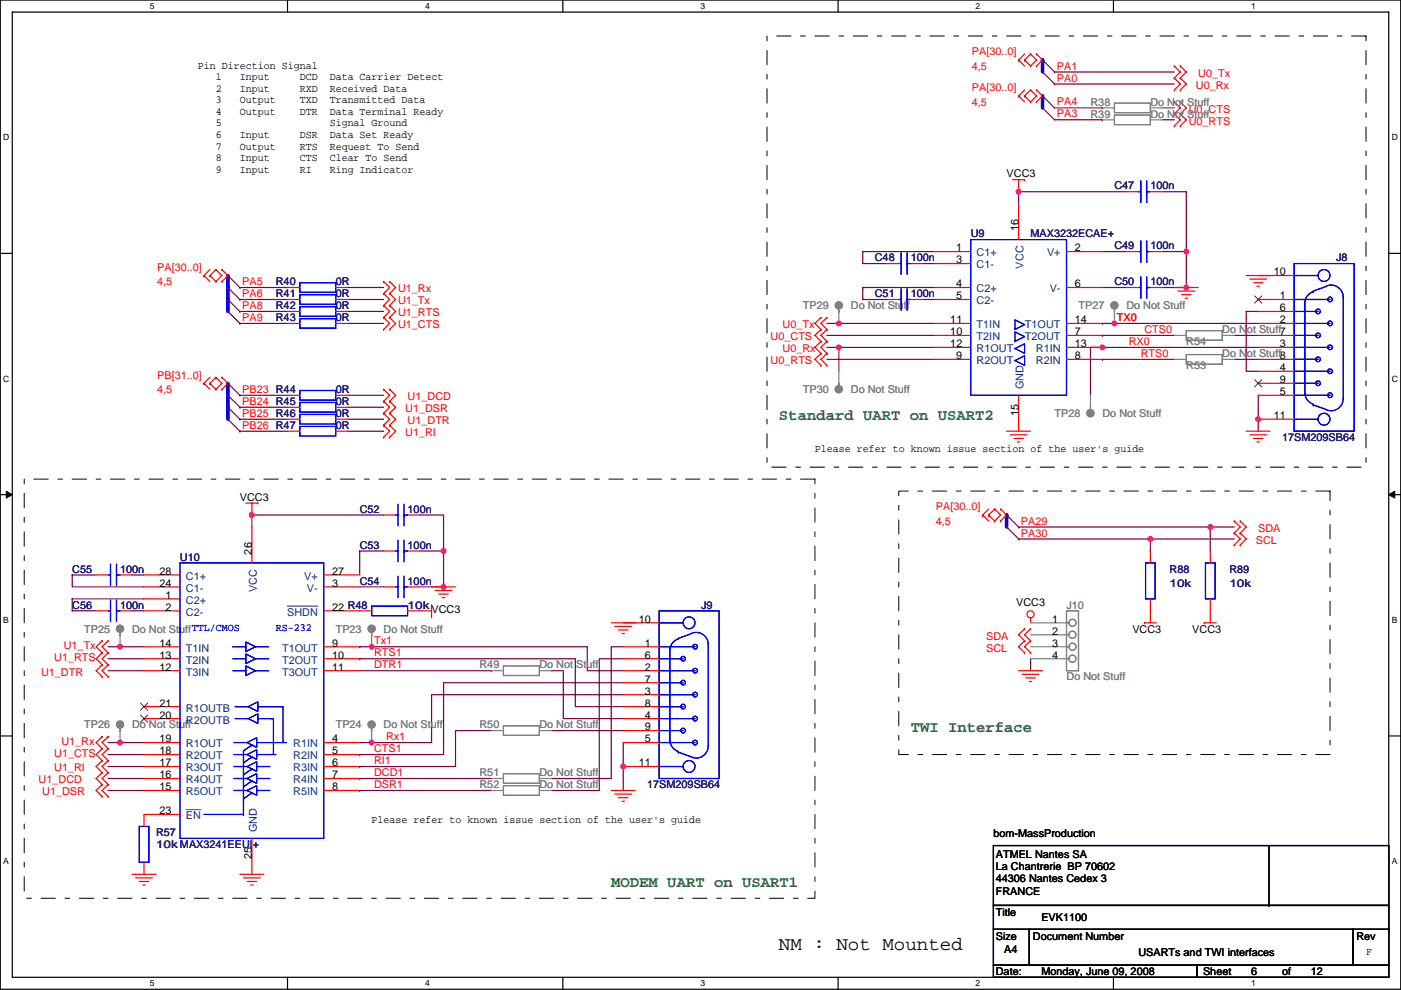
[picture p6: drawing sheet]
<svg xmlns="http://www.w3.org/2000/svg" width="297mm" height="210mm" viewBox="0 0 297 210" stroke-linecap="round" stroke-linejoin="round" font-family="sans-serif">
<path d="M.1 0h296.9v209.8h-296.9zM2.6 2.6h291.8v204.7h-291.8z" fill="none" stroke="#000" stroke-width=".25"/>
<g fill="#fff">
<path d="M31.8 .3h1v2h-1z"/>
<path d="M31.8 207.5h1v2.1h-1z"/>
</g>
<path d="M61 0v2.6M61 207.3v2.5" fill="none" stroke="#000" stroke-width=".25"/>
<g fill="#fff">
<path d="M90.1 .3h1v2h-1z"/>
<path d="M90.1 207.5h1v2.1h-1z"/>
</g>
<path d="M119.3 0v2.6M119.3 207.3v2.5" fill="none" stroke="#000" stroke-width=".25"/>
<g fill="#fff">
<path d="M148.5 .3h1v2h-1z"/>
<path d="M148.5 207.5h1v2.1h-1z"/>
</g>
<path d="M177.7 0v2.6M177.7 207.3v2.5" fill="none" stroke="#000" stroke-width=".25"/>
<g fill="#fff">
<path d="M206.9 .3h1v2h-1z"/>
<path d="M206.9 207.5h1v2.1h-1z"/>
</g>
<path d="M236.1 0v2.6M236.1 207.3v2.5" fill="none" stroke="#000" stroke-width=".25"/>
<g fill="#fff">
<path d="M265.2 .3h1v2h-1z"/>
<path d="M265.2 207.5h1v2.1h-1z"/>
<path d="M.7 28.2h1.3v2h-1.3z"/>
<path d="M295.1 28.2h1.3v2h-1.3z"/>
<path d="M.7 79.3h1.3v2.1h-1.3z"/>
<path d="M295.1 79.3h1.3v2.1h-1.3z"/>
</g>
<path d="M.1 53.7h2.5M294.4 53.7h2.6" fill="none" stroke="#000" stroke-width=".25"/>
<g fill="#fff">
<path d="M.7 130.5h1.2v2h-1.2z"/>
<path d="M295.1 130.5h1.2v2h-1.2z"/>
</g>
<path d="M.1 104.9h2.5M294.4 104.9h2.6" fill="none" stroke="#000" stroke-width=".25"/>
<path d="M1.3 104.2l1.3 .7-1.3 .7zM294.4 104.9l1.3-.7v1.4z" fill="#000" stroke="#000" stroke-width=".21"/>
<g fill="#fff">
<path d="M.7 181.7h1.2v2h-1.2z"/>
<path d="M295.1 181.7h1.2v2h-1.2z"/>
</g>
<path d="M.1 156.1h2.5M294.4 156.1h2.6M210.6 179.3h83.8v12.7h-83.8zM269 179.3v12.7M210.6 192h83.8v5.1h-83.8zM210.6 197.1h7.6v7.6h-7.6zM218.2 197.1h68.6v7.6h-68.6zM269 192h.1M286.8 197.1h7.6v7.6h-7.6zM210.6 204.7h43.2v2.6h-43.2zM253.8 204.7h40.6v2.6h-40.6z" fill="none" stroke="#000" stroke-width=".25"/>
<g fill="none" stroke="#800040" stroke-width=".25">
<path d="M221 12.7h.1M221 15.3h.1M221 12.7l2.6 2.6M221 15.3l2.6 2.5M223.6 15.3h.1M223.6 17.8h.1M223.6 15.3h25.4M223.6 17.8h25.4M221 20.3h.1M221 22.9h.1M221 20.3l2.6 2.6h10.1M221 22.9l2.6 2.5h10.1"/>
<path d="M233.7 22.9h.1M233.7 25.4h.1M246.4 22.9h2.6M246.4 25.4h2.6M48.3 58.4h.1M48.3 58.4l2.6 2.6M195.6 55.9h2.6M198.2 53.4h-15.3v2.5h5.1M216 40.7h.1M216 40.7v2.5M216 40.7h22.8M233.7 53.4h5.1"/>
<path d="M246.4 40.7h5.1v12.7M246.4 53.4h5.1M251.5 53.4v7.6h-5.1M251.5 53.4h.1M48.3 61h.1M48.3 63.5h.1M48.3 66.1h.1M48.3 61l2.6 2.5M48.3 63.5l2.6 2.6M48.3 66.1l2.6 2.5M50.9 61h.1M50.9 63.5h.1"/>
<path d="M50.9 66.1h.1M50.9 68.6h.1M50.9 68.6h10.1M50.9 61h10.1M50.9 63.5h10.1M50.9 66.1h10.1M73.7 61h7.6M73.7 63.5h7.6M73.7 66.1h7.6M73.7 68.6h7.6M175.3 71.1h22.9M175.3 76.2h22.9"/>
<path d="M175.3 68.6h2.6M175.3 73.7h2.6v5.1M177.9 68.6h.1M177.9 73.7h.1M177.9 68.6h20.3M177.9 73.7h20.3M195.6 63.5h2.6M198.2 61h-15.3v2.5h5.1M231.2 73.7v10.1M231.2 73.7h.1M231.2 73.7h35.6M233.7 61h5.1"/>
<path d="M233.7 71.1h.1M233.7 73.7h.1M233.7 68.6h.1M233.7 76.2h.1M233.7 71.1h15.3M233.7 68.6h33.1M233.7 76.2h15.3M236.3 68.6h.1M261.7 71.1h5.1M261.7 76.2h5.1M266.8 66.1h-2.6v12.7h2.6M48.3 81.3h.1"/>
<path d="M48.3 83.8h.1M48.3 86.4h.1M48.3 88.9h.1M48.3 81.3l2.6 2.5M48.3 83.8l2.6 2.6M48.3 86.4l2.6 2.5M48.3 88.9l2.6 2.6M50.9 83.8h.1M50.9 86.4h.1M50.9 88.9h.1M50.9 91.5h.1M50.9 83.8h10.1"/>
<path d="M50.9 86.4h10.1M50.9 88.9h10.1M50.9 91.5h10.1M73.7 83.8h7.6M73.7 86.4h7.6M73.7 88.9h7.6M73.7 91.5h7.6M266.8 88.9h.1M266.8 83.8v5.1M266.8 88.9v2.6M53.4 109.2h.1M53.4 109.2v2.6"/>
<path d="M53.4 109.2h27.9M76.3 116.9h5M76.3 116.9h.1M76.3 116.9v5M89 109.2h5v7.7M89 116.9h5M94 116.9v7.6h-5M94 116.9h.1M213.4 109.2h.1M213.4 111.8h.1M213.4 109.2l2.6 2.6M213.4 111.8l2.6 2.5"/>
<path d="M216 111.8h.1M216 114.3h.1M216 111.8h45.7M216 114.3h27.9M243.9 116.9h.1M256.6 111.8h.1M256.6 111.8v5.1M261.7 114.3h-17.8v2.6M20.4 121.9h-5.1v2.6h15.2M22.9 139.7h7.6M22.9 137.2h2.6M25.5 137.2h.1"/>
<path d="M25.5 137.2h5M28 129.6h2.5M28 121.9h2.5M30.5 127h-15.2v2.6h5.1M76.3 124.5h5M76.3 139.7h.1M76.3 137.2h48.2v5.1h7.6M76.3 139.7h45.7v10.2h10.1M76.3 137.2h.1M78.8 137.2h.1M132.1 139.7h-5v28h-10.2M132.1 137.2h-2.5v27.9h-12.7"/>
<path d="M218.5 139.7v2.6M22.9 142.3h7.6M22.9 157.5h2.6M25.5 157.5h.1M25.5 157.5h5M76.3 157.5h2.5M76.3 142.3h27.9M78.8 157.5h.1M104.2 142.3h.1M104.2 155h-7.6v7.6h-20.3M116.9 155h15.2M116.9 142.3h2.5v10.1h12.7"/>
<path d="M132.1 157.5v5.1M132.1 147.3h-40.6v10.2h-12.7M132.1 144.8h-38.1v15.2h-17.7M22.9 162.6h7.6M22.9 165.1h7.6M22.9 167.7h7.6M22.9 160h7.6M76.3 160h.1M76.3 162.6h.1M76.3 165.1h.1M76.3 167.7h.1M76.3 165.1h27.9"/>
<path d="M76.3 167.7h27.9M132.1 162.6h.1M132.1 162.6v5.1"/>
</g>
<g fill="#f0f" stroke="#f0f" stroke-width=".25">
<circle cx="215.9" cy="40.6" r=".5"/>
<circle cx="236.3" cy="68.6" r=".5"/>
<circle cx="233.7" cy="73.7" r=".5"/>
<circle cx="251.5" cy="61" r=".5"/>
<circle cx="251.5" cy="53.3" r=".5"/>
<circle cx="266.7" cy="88.9" r=".5"/>
<circle cx="177.8" cy="68.6" r=".5"/>
<circle cx="177.8" cy="73.7" r=".5"/>
<circle cx="53.4" cy="109.2" r=".5"/>
<circle cx="94" cy="124.5" r=".5"/>
<circle cx="94" cy="116.8" r=".5"/>
<circle cx="25.4" cy="137.2" r=".5"/>
<circle cx="132.1" cy="162.6" r=".5"/>
<circle cx="78.8" cy="137.2" r=".5"/>
<circle cx="25.4" cy="157.5" r=".5"/>
<circle cx="78.8" cy="157.5" r=".5"/>
<circle cx="256.6" cy="111.8" r=".5"/>
<circle cx="243.9" cy="114.3" r=".5"/>
</g>
<path d="M221 12.7h.1M221 12.7v2.6M221 20.3v2.6M48.3 58.4v5.1M48.3 63.5h.1M48.3 63.5v2.6M48.3 86.4h.1M48.3 81.3v5.1M48.3 86.4v2.5M213.4 109.2h.1M213.4 109.2v2.6" fill="none" stroke="#00f" stroke-width=".76"/>
<g fill="none" stroke="#f00" stroke-width=".25">
<path d="M216 12.7h.1M216 12.7l1.2 1.3M217.2 12.7h.1M217.2 11.5l-1.2 1.2M217.2 12.7l1.3 1.3M217.2 19.1l-1.2 1.2M218.5 11.5h.1M218.5 14h.1M218.5 19.1h.1M218.5 11.5l1.3 1.2-1.3 1.3M218.5 11.5l-1.3 1.2M218.5 19.1l1.3 1.2-1.3 1.3"/>
<path d="M218.5 19.1l-1.3 1.2M219.8 14h.1M219.8 11.5h.1M219.8 19.1h.1M219.8 11.5l1.2 1.2-1.2 1.3M219.8 19.1l1.2 1.2-1.2 1.3M249 14h.1M249 16.5h.1M249 19.1h.1M249 14l1.2 1.3-1.2 1.2M249 16.5l1.2 1.3-1.2 1.3M250.2 14h.1"/>
<path d="M250.2 16.5h.1M250.2 19.1h.1M250.2 14l1.3 1.3-1.3 1.2M250.2 16.5l1.3 1.3-1.3 1.3M214.7 38.1h2.5M216 38.1v2.6M216 20.3h.1M216 20.3l1.2 1.3M217.2 38.1h.1M217.2 20.3h.1M217.2 20.3l1.3 1.3M218.5 21.6h.1"/>
<path d="M219.8 21.6h.1M249 21.6h.1M249 24.2h.1M249 26.7h.1M249 21.6l1.2 1.3-1.2 1.3M249 24.2l1.2 1.2-1.2 1.3M250.2 21.6h.1M250.2 24.2h.1M250.2 26.7h.1M250.2 21.6l1.3 1.3-1.3 1.3M250.2 24.2l1.3 1.2-1.3 1.3M43.2 58.4h.1"/>
<path d="M43.2 58.4l1.3 1.3M44.5 58.4h.1M44.5 57.2l-1.3 1.2M44.5 58.4l1.3 1.3M45.8 57.2h.1M45.8 59.7h.1M45.8 57.2l1.3 1.2-1.3 1.3M45.8 57.2l-1.3 1.2M47.1 59.7h.1M47.1 57.2h.1M47.1 57.2l1.2 1.2-1.2 1.3M81.3 59.7h.1"/>
<path d="M81.3 59.7l1.3 1.3-1.3 1.3M82.6 59.7h.1M82.6 59.7l1.3 1.3-1.3 1.3M188 55.9h2.6M193.1 55.9h2.5M198.2 53.4h7.6M198.2 55.9h7.6M216 43.2v7.6M226.1 53.4h7.6M238.8 40.7h2.6M238.8 53.4h2.6M243.9 40.7h2.5"/>
<path d="M243.9 53.4h2.5M264.2 58.4h5.1M265 59.2h3.5M265.7 60h2.1M266.8 58.4h7.6M61 63.5h2.6M61 68.6h2.6M61 66.1h2.6M61 61h2.6M71.2 63.5h2.5M71.2 68.6h2.5M71.2 66.1h2.5"/>
<path d="M71.2 61h2.5M81.3 62.3h.1M81.3 64.8h.1M81.3 67.3h.1M81.3 69.9h.1M81.3 62.3l1.3 1.2-1.3 1.3M81.3 64.8l1.3 1.3-1.3 1.2M81.3 67.3l1.3 1.3-1.3 1.3M82.6 62.3h.1M82.6 64.8h.1M82.6 67.3h.1M82.6 69.9h.1"/>
<path d="M82.6 62.3l1.3 1.2-1.3 1.3M82.6 64.8l1.3 1.3-1.3 1.2M82.6 67.3l1.3 1.3-1.3 1.3M174 67.3h.1M174 69.9h.1M174 72.4h.1M174 75h.1M174 77.5h.1M174 67.3l-1.2 1.3 1.2 1.3M174 69.9l-1.2 1.2 1.2 1.3M174 72.4l-1.2 1.3 1.2 1.3M174 75l-1.2 1.2 1.2 1.3"/>
<path d="M175.3 67.3h.1M175.3 69.9h.1M175.3 72.4h.1M175.3 75h.1M175.3 77.5h.1M175.3 67.3l-1.3 1.3 1.3 1.3M175.3 69.9l-1.3 1.2 1.3 1.3M175.3 72.4l-1.3 1.3 1.3 1.3M175.3 75l-1.3 1.2 1.3 1.3M188 63.5h2.6M193.1 63.5h2.5M198.2 63.5h7.6"/>
<path d="M198.2 68.6h7.6M198.2 73.7h7.6M198.2 71.1h7.6M198.2 76.2h7.6M198.2 61h7.6M226.1 68.6h7.6M226.1 73.7h7.6M226.1 71.1h7.6M226.1 76.2h7.6M226.1 61h7.6M238.8 61h2.6M243.9 61h2.5"/>
<path d="M249 61h5.1M249.7 61.7h3.6M250.5 62.5h2M251.3 63.3h.5M266.5 60.7h.5M266.8 63.5h7.6M266.8 68.6h7.6M266.8 73.7h7.6M266.8 78.8h7.6M266.8 66.1h7.6M266.8 71.1h7.6M266.8 76.2h7.6"/>
<path d="M43.2 81.3h.1M43.2 81.3l1.3 1.3M44.5 81.3h.1M44.5 80l-1.3 1.3M44.5 81.3l1.3 1.3M45.8 80h.1M45.8 82.6h.1M45.8 80l1.3 1.3-1.3 1.3M45.8 80l-1.3 1.3M47.1 82.6h.1M47.1 80h.1M47.1 80l1.2 1.3-1.2 1.3"/>
<path d="M61 83.8h2.6M61 88.9h2.6M61 91.5h2.6M61 86.4h2.6M71.2 83.8h2.5M71.2 88.9h2.5M71.2 91.5h2.5M71.2 86.4h2.5M81.3 82.6h.1M81.3 85.1h.1M81.3 87.7h.1M81.3 90.2h.1"/>
<path d="M81.3 92.7h.1M81.3 82.6l1.3 1.2-1.3 1.3M81.3 85.1l1.3 1.3-1.3 1.3M81.3 87.7l1.3 1.2-1.3 1.3M81.3 90.2l1.3 1.3-1.3 1.2M82.6 82.6h.1M82.6 85.1h.1M82.6 87.7h.1M82.6 90.2h.1M82.6 92.7h.1M82.6 82.6l1.3 1.2-1.3 1.3M82.6 85.1l1.3 1.3-1.3 1.3"/>
<path d="M82.6 87.7l1.3 1.2-1.3 1.3M82.6 90.2l1.3 1.3-1.3 1.2M213.4 91.5h5.1M214.2 92.2h3.5M214.9 93h2.1M215.7 93.7h.5M216 83.8v7.7M264.2 91.5h5.1M265 92.2h3.5M265.7 93h2.1M266.5 93.7h.5M266.8 83.8h7.6"/>
<path d="M266.8 81.3h7.6M266.8 88.9h7.6M52.1 106.7h2.6M53.4 106.7v2.5M53.4 111.8v7.6M54.7 106.7h.1M81.3 116.9h2.6M81.3 109.2h2.6M86.4 116.9h2.6M86.4 109.2h2.6M208.3 109.2h.1M208.3 109.2l1.3 1.3"/>
<path d="M209.6 109.2h.1M209.6 108l-1.3 1.2M209.6 109.2l1.3 1.3M210.9 108h.1M210.9 110.5h.1M210.9 108l1.2 1.2-1.2 1.3M210.9 108l-1.3 1.2M212.1 110.5h.1M212.1 108h.1M212.1 108l1.3 1.2-1.3 1.3M243.9 116.9v2.5M256.6 116.9v2.5"/>
<path d="M261.7 110.5h.1M261.7 113.1h.1M261.7 115.6h.1M261.7 110.5l1.2 1.3-1.2 1.3M261.7 113.1l1.2 1.2-1.2 1.3M262.9 110.5h.1M262.9 113.1h.1M262.9 115.6h.1M262.9 110.5l1.3 1.3-1.3 1.3M262.9 113.1l1.3 1.2-1.3 1.3M20.4 121.9h2.5M20.4 129.6h2.5"/>
<path d="M21.7 138.5h.1M21.7 135.9h.1M21.7 135.9l-1.3 1.3 1.3 1.3M21.7 138.5l-1.3 1.2 1.3 1.3M22.9 138.5h.1M22.9 135.9h.1M22.9 135.9l-1.2 1.3 1.2 1.3M22.9 138.5l-1.2 1.2 1.2 1.3M25.5 121.9h2.5M25.5 129.6h2.5M30.5 137.2h7.7M30.5 139.7h7.7"/>
<path d="M30.5 121.9h7.7M30.5 124.5h7.7M30.5 127h7.7M30.5 129.6h7.7M68.6 137.2h7.7M68.6 139.7h7.7M68.6 121.9h7.7M68.6 124.5h7.7M68.6 129.6h10.2M81.3 124.5h2.6M86.4 129.6h5.1M86.4 124.5h2.6"/>
<path d="M91.5 124.5h5.1M91.5 130.8h.1M91.5 128.3v2.5M92.3 125.2h3.5M93 126h2.1M93.8 126.8h.5M129.6 132.1h5.1M130.4 132.9h3.5M131.1 133.6h2.1M131.9 134.4h.5M132.1 132.1h7.7M132.1 137.2h7.7"/>
<path d="M132.1 139.7h7.7M217.2 133.4h.1M217.2 135.9h.1M217.2 138.5h.1M217.2 133.4l-1.2 1.2 1.2 1.3M217.2 135.9l-1.2 1.3 1.2 1.3M218.5 131.1v1M218.5 133.4h.1M218.5 135.9h.1M218.5 138.5h.1M218.5 133.4l-1.3 1.2 1.3 1.3M218.5 135.9l-1.3 1.3 1.3 1.3"/>
<path d="M242.6 132.1h.1M242.6 132.1h2.6M243.9 127v5.1M255.3 132.1h.1M255.3 132.1h2.6M256.6 127v5.1M21.7 141h.1M21.7 143.5h.1M21.7 158.8h.1M21.7 156.2h.1M21.7 141l-1.3 1.3 1.3 1.2M21.7 156.2l-1.3 1.3 1.3 1.3"/>
<path d="M21.7 158.8l-1.3 1.2 1.3 1.3M22.9 141h.1M22.9 143.5h.1M22.9 158.8h.1M22.9 156.2h.1M22.9 141l-1.2 1.3 1.2 1.2M22.9 156.2l-1.2 1.3 1.2 1.3M22.9 158.8l-1.2 1.2 1.2 1.3M30.5 142.3h7.7M30.5 152.4h7.7M30.5 157.5h7.7M30.5 149.9h7.7"/>
<path d="M68.6 142.3h7.7M68.6 157.5h7.7M132.1 142.3h7.7M132.1 147.3h7.7M132.1 152.4h7.7M132.1 157.5h7.7M132.1 144.8h7.7M132.1 149.9h7.7M132.1 155h7.7M216 142.3h5M216.7 143h3.6M217.5 143.8h2"/>
<path d="M218.2 144.5h.6M21.7 163.9h.1M21.7 166.4h.1M21.7 168.9h.1M21.7 161.3h.1M21.7 163.9l-1.3 1.2 1.3 1.3M21.7 166.4l-1.3 1.3 1.3 1.2M21.7 161.3l-1.3 1.3 1.3 1.3M22.9 163.9h.1M22.9 166.4h.1M22.9 168.9h.1M22.9 161.3h.1"/>
<path d="M22.9 163.9l-1.2 1.2 1.2 1.3M22.9 166.4l-1.2 1.3 1.2 1.2M22.9 161.3l-1.2 1.3 1.2 1.3M30.5 162.6h7.7M30.5 160h7.7M30.5 165.1h7.7M30.5 167.7h7.7M38.2 172.7h-7.7v2.6M53.4 177.8v7.6M68.6 162.6h7.7M68.6 160h7.7M68.6 165.1h7.7"/>
<path d="M68.6 167.7h7.7M129.6 167.7h5.1M130.4 168.4h3.5M131.1 169.2h2.1M131.9 169.9h.5M132.1 162.6h7.7M28 185.4h5.1M28.8 186.2h3.5M29.5 187h2.1M30.3 187.7h.5M30.5 182.9v2.5M50.9 185.4h5"/>
<path d="M51.6 186.2h3.6M52.4 187h2M53.1 187.7h.6"/>
<circle cx="218.5" cy="130.3" r=".76"/>
</g>
<path d="M162.6 7.6h127v91.5h-127zM5.1 101.6h167.7v88.9h-167.7zM190.6 104.2h91.4v55.8h-91.4z" fill="none" stroke="#000" stroke-width=".21" stroke-dasharray="3 2 1 2"/>
<g fill="none" stroke="#00f" stroke-width=".25">
<path d="M241.9 38.4v4.5M243.1 38.4v4.5M63.6 60h7.6v2h-7.6zM190.6 55.9h.5M191.1 53.6v4.6M192.3 53.6v4.6M192.3 55.9h.1M192.3 55.9h.8M205.8 50.8h20.3v33h-20.3zM241.4 40.7h.5M241.4 53.4h.5M241.9 51.1v4.5"/>
<path d="M241.9 58.7v4.6M243.1 40.7h.1M243.1 51.1v4.5M243.1 53.4h.1M243.1 58.7v4.6M243.1 40.7h.8M243.1 53.4h.8M274.4 55.9h12.7v35.6h-12.7zM274.4 58.4h5.1M63.6 65h7.6v2.1h-7.6zM63.6 62.5h7.6v2h-7.6zM63.6 67.6h7.6v2h-7.6z"/>
<path d="M190.6 63.5h.5M191.1 61.2v4.6M192.3 61.2v4.6M192.3 63.5h.1M192.3 63.5h.8M215.2 67.8l2 1.1-2 1zM215.2 70.4l2 1-2 1zM215.2 73.9l2-1v2.1zM215.2 76.5l2-1v2zM241.4 61h.5M243.1 61h.1M243.1 61h.8"/>
<path d="M274.4 63.5h7.6M274.4 66.1h5.1M274.4 68.6h7.6M274.4 71.1h5.1M274.4 73.7h7.6M274.4 76.2h5.1M274.4 78.8h7.6M278.4 61.9a2.55 2.55 0 0 0-1.7 2.1v19.6a2.53 2.53 0 0 0 1.7 2.1M278.4 61.7h.1M281.2 60.7l-2.8 1M281.3 60.6a2.55 2.55 0 0 1 3.5 2.4M284.8 63v21.6a2.55 2.55 0 0 1-3.5 2.3"/>
<path d="M63.6 82.8h7.6v2.1h-7.6zM63.6 90.4h7.6v2.1h-7.6zM63.6 85.4h7.6v2h-7.6zM63.6 87.9h7.6v2h-7.6zM274.4 81.3h5.1M274.4 83.8h7.6M274.4 88.9h5.1M278.4 85.9h.1M278.4 85.9l2.8 1M279.5 88.9h.1M23.4 119.7v4.5M24.7 119.7v4.5"/>
<path d="M38.2 119.4h30.4v58.4h-30.4zM83.9 116.9h.5M83.9 109.2h.5M84.4 114.6v4.5M84.4 107v4.5M85.7 114.6v4.5M85.7 116.9h.1M85.7 107v4.5M85.7 109.2h.1M85.7 116.9h.7M85.7 109.2h.7M242.9 119.4h2v7.6h-2z"/>
<path d="M255.6 119.4h2v7.6h-2zM22.9 129.6h.5M22.9 121.9h.5M23.4 127.3v4.5M24.7 127.3v4.5M24.7 129.6h.1M24.7 121.9h.1M24.7 129.6h.8M24.7 121.9h.8M49.3 137.2h2.8M49.3 139.7h2.8M52.1 136.2l2.1 1-2.1 1z"/>
<path d="M52.1 138.7l2.1 1-2.1 1zM54.2 137.2h2.8M54.2 139.7h2.8M78.8 128.5h7.6v2.1h-7.6zM83.9 124.5h.5M84.4 122.2v4.6M85.7 122.2v4.6M85.7 124.5h.1M85.7 124.5h.7M139.8 129.6h12.7v35.5h-12.7zM139.8 137.2h7.6M139.8 139.7h5"/>
<path d="M139.8 132.1h5M142 137.7v19.5M143.8 135.5a2.54 2.54 0 0 0-1.8 2.2M143.8 135.4h.1M146.6 134.4l-2.8 1M146.7 134.3a2.55 2.55 0 0 1 3.5 2.4M150.2 136.7v21.6M49.3 142.3h2.8M49.6 157.5h2.8M49.8 149.9h2.8M49.8 152.4h2.8M52.1 141.2l2.1 1.1-2.1 1z"/>
<path d="M52.4 157.5l2-1v2zM52.6 149.9l2.1-1v2zM52.6 152.4l2.1-1v2zM53.4 158l-1.8 1.3v13.4M53.4 158h.1M54.2 142.3h2.8M54.7 149.9h5.3v7.6h-5.6M54.7 152.4h3.3v7.6M60 157.5h.8M139.8 142.3h7.6M139.8 144.8h5M139.8 147.3h7.6"/>
<path d="M139.8 149.9h5M139.8 152.4h7.6M139.8 155h5M139.8 157.5h7.6M142 157.2a2.52 2.52 0 0 0 1.8 2.2M143.8 159.5h.1M143.8 159.5l2.8 1M150.2 158.2a2.53 2.53 0 0 1-3.5 2.4M29.5 175.3h2.1v7.6h-2.1zM43.2 172.7h8.4M49.6 162.6h2.8M49.6 167.7h2.8"/>
<path d="M49.6 165.1h2.8M49.6 160h2.8M51.6 172.7h.1M52.4 162.6l2-1v2zM52.4 167.7l2-1.1v2.1zM52.4 165.1l2-1v2zM52.4 160l2-1v2.1zM53.4 160.5h.1M53.4 163.1h.1M53.4 165.6h.1M53.4 168.2h.1M53.4 160.5l-1.8 1.3"/>
<path d="M53.4 163.1l-1.8 1.3M53.4 165.6l-1.8 1.3M53.4 168.2l-1.8 1.2M54.4 162.6h2.8M54.4 167.7h.1M54.4 165.1h2.8M54.4 160h4.1M54.4 167.7h2.8M139.8 162.6h5M144.8 162.6h.1"/>
<circle cx="280.7" cy="58.4" r="1.26"/>
<circle cx="279.4" cy="76.2" r=".5"/>
<circle cx="279.4" cy="71.1" r=".5"/>
<circle cx="279.4" cy="66" r=".5"/>
<circle cx="282" cy="73.7" r=".5"/>
<circle cx="282" cy="63.5" r=".5"/>
<circle cx="282" cy="68.6" r=".5"/>
<circle cx="282" cy="78.7" r=".5"/>
<circle cx="279.4" cy="81.3" r=".5"/>
<circle cx="280.7" cy="88.9" r="1.26"/>
<circle cx="282" cy="83.8" r=".5"/>
<circle cx="144.8" cy="139.7" r=".5"/>
<circle cx="146.1" cy="132.1" r="1.26"/>
<circle cx="147.4" cy="137.2" r=".5"/>
<circle cx="144.8" cy="144.8" r=".5"/>
<circle cx="144.8" cy="154.9" r=".5"/>
<circle cx="144.8" cy="149.9" r=".5"/>
<circle cx="147.4" cy="142.2" r=".5"/>
<circle cx="147.4" cy="157.5" r=".5"/>
<circle cx="147.4" cy="147.3" r=".5"/>
<circle cx="147.4" cy="152.4" r=".5"/>
<circle cx="146.1" cy="162.6" r="1.26"/>
</g>
<path d="M266 62.8l1.5 1.5M267.5 62.8l-1.5 1.5M266 80.5l1.5 1.6M267.5 80.5l-1.5 1.6M29.8 151.7l1.5 1.5M29.8 149.1l1.5 1.6M31.3 151.7l-1.5 1.5M31.3 149.1l-1.5 1.6" fill="none" stroke="#804000" stroke-width=".21"/>
<g fill="none" stroke="#808080" stroke-width=".25">
<path d="M233.7 22.9h2.6M233.7 25.4h2.6M236.3 21.9h7.6v2h-7.6zM236.3 24.4h7.6v2h-7.6zM243.9 22.9h2.5M243.9 25.4h2.5M177.9 66.1h.1M177.9 65.6v3M177.9 78.8v3M236.3 66.1h.1M236.3 65.6v3M249 76.2h2.5"/>
<path d="M249 71.1h2.5M251.5 75.2h7.6v2h-7.6zM251.5 70.1h7.6v2.1h-7.6zM259.1 76.2h2.6M259.1 71.1h2.6M177.9 81.3h.1M231.2 86.4h.1M231.2 83.8v3.1M25.5 134.6h.1M25.5 134.1v3.1M78.8 134.6h.1M78.8 134.1v3.1"/>
<path d="M218.5 134.6h8.1M218.5 137.2h8.1M218.5 132.1h8.1M218.5 139.7h8.1M226.1 129.6h2.6v12.7h-2.6zM25.5 155h.1M25.5 154.5v3M78.8 155h.1M78.8 154.5v3M104.2 155h2.5M104.2 142.3h2.5M106.7 153.9h7.7v2.1h-7.7z"/>
<path d="M106.7 141.2h7.7v2.1h-7.7zM114.4 155h2.5M114.4 142.3h2.5M104.2 165.1h2.5M104.2 167.7h2.5M106.7 164.1h7.7v2h-7.7zM106.7 166.6h7.7v2.1h-7.7zM114.4 165.1h2.5M114.4 167.7h2.5"/>
<circle cx="227.4" cy="139.7" r=".76"/>
<circle cx="227.4" cy="132.1" r=".76"/>
<circle cx="227.4" cy="134.6" r=".76"/>
<circle cx="227.4" cy="137.2" r=".76"/>
</g>
<g fill="#808080" stroke="#808080" stroke-width=".25">
<circle cx="25.4" cy="133.4" r=".76"/>
<circle cx="177.8" cy="64.8" r=".76"/>
<circle cx="78.8" cy="153.7" r=".76"/>
<circle cx="78.8" cy="133.4" r=".76"/>
<circle cx="25.4" cy="153.7" r=".76"/>
<circle cx="236.3" cy="64.8" r=".76"/>
<circle cx="231.2" cy="87.6" r=".76"/>
<circle cx="177.8" cy="82.6" r=".76"/>
</g>
<path d="M60.9 128.5h6.5M39.4 171.7h3.2" fill="none" stroke="#004080" stroke-width=".21"/>
<text font-size="4.1" x="165.2" y="201.4">NM : Not Mounted</text>
<g font-size="3.3" fill="#008000">
<text x="165.2" y="89.1">Standard UART on USART2</text>
<text x="193.1" y="155.2">TWI Interface</text>
<text x="129.6" y="188.2">MODEM UART on USART1</text>
</g>
<g font-size="2.3" fill="#f00">
<text x="206.1" y="11.7">PA[30..0]</text>
<text x="206.1" y="14.8">4,5</text>
<text x="224.1" y="14.8">PA1</text>
<text x="224.1" y="17.3">PA0</text>
<text x="254.1" y="16.3">U0_Tx</text>
<text x="206.1" y="19.3">PA[30..0]</text>
<text x="206.1" y="22.4">4,5</text>
<text x="224.1" y="22.4">PA4</text>
<text x="252" y="23.9">U0_CTS</text>
<text x="253.6" y="18.8">U0_Rx</text>
<text x="224.1" y="24.9">PA3</text>
<text x="252" y="26.5">U0_RTS</text>
<text x="33.3" y="57.4">PA[30..0]</text>
<text x="33.3" y="60.5">4,5</text>
<text x="51.4" y="60.5">PA5</text>
<text x="51.4" y="63">PA6</text>
<text x="51.4" y="65.6">PA8</text>
<text x="84.4" y="62">U1_Rx</text>
<text x="84.4" y="64.6">U1_Tx</text>
<text x="51.4" y="68.1">PA9</text>
<text x="84.4" y="67.1">U1_RTS</text>
<text x="84.4" y="69.6">U1_CTS</text>
<text x="165.9" y="69.6">U0_Tx</text>
<text x="236.8" y="68.1">TX0</text>
<text x="242.6" y="70.6">CTS0</text>
<text x="163.4" y="72.2">U0_CTS</text>
<text x="163.4" y="77.3">U0_RTS</text>
<text x="165.9" y="74.7">U0_Rx</text>
<text x="239.3" y="73.2">RX0</text>
<text x="241.9" y="75.7">RTS0</text>
<text x="33.3" y="80.3">PB[31..0]</text>
<text x="33.3" y="83.4">4,5</text>
<text x="51.4" y="83.3">PB23 R44</text>
<text x="51.4" y="85.9">PB24 R45</text>
<text x="51.4" y="88.4">PB25 R46</text>
<text x="85.9" y="87.4">U1_DSR</text>
<text x="86.4" y="84.9">U1_DCD</text>
<text x="86.4" y="90">U1_DTR</text>
<text x="51.4" y="91">PB26 R47</text>
<text x="85.9" y="92.5">U1_RI</text>
<text x="198.4" y="108.2">PA[30..0]</text>
<text x="198.4" y="111.3">4,5</text>
<text x="216.5" y="111.3">PA29</text>
<text x="216.5" y="113.8">PA30</text>
<text x="266.8" y="112.8">SDA</text>
<text x="266.3" y="115.4">SCL</text>
<text x="13.5" y="137.7">U1_Tx</text>
<text x="79.3" y="136.7">Tx1</text>
<text x="209.1" y="135.7">SDA</text>
<text x="8.7" y="143.3">U1_DTR</text>
<text x="11.5" y="140.3">U1_RTS</text>
<text x="79.3" y="139.2">RTS1</text>
<text x="79.3" y="141.8">DTR1</text>
<text x="209.1" y="138.2">SCL</text>
<text x="11.5" y="160.6">U1_CTS</text>
<text x="13" y="158">U1_Rx</text>
<text x="79.3" y="159.5">CTS1</text>
<text x="81.8" y="157">Rx1</text>
<text x="8.2" y="166.2">U1_DCD</text>
<text x="11.5" y="163.6">U1_RI</text>
<text x="79.3" y="162.1">RI1</text>
<text x="79.3" y="164.6">DCD1</text>
<text x="79.3" y="167.2">DSR1</text>
<text x="9" y="168.7">U1_DSR</text>
</g>
<g font-size="2.3">
<text x="42" y="14.5">Pin Direction Signal</text>
<text x="45.8" y="17">1</text>
<text x="50.9" y="17">Input</text>
<text x="63.6" y="17">DCD</text>
<text x="69.9" y="17">Data Carrier Detect</text>
<text x="45.8" y="19.5">2</text>
<text x="45.8" y="21.9">3</text>
<text x="50.9" y="19.5">Input</text>
<text x="50.9" y="21.9">Output</text>
<text x="63.6" y="19.5">RXD</text>
<text x="63.6" y="21.9">TXD</text>
<text x="69.9" y="19.5">Received Data</text>
<text x="69.9" y="21.9">Transmitted Data</text>
<text x="45.8" y="24.4">4</text>
<text x="45.8" y="26.8">5</text>
<text x="45.8" y="29.3">6</text>
<text x="50.9" y="24.4">Output</text>
<text x="50.9" y="29.3">Input</text>
<text x="63.6" y="24.4">DTR</text>
<text x="63.6" y="29.3">DSR</text>
<text x="69.9" y="24.4">Data Terminal Ready</text>
<text x="69.9" y="26.8">Signal Ground</text>
<text x="69.9" y="29.3">Data Set Ready</text>
<text x="45.8" y="31.7">7</text>
<text x="45.8" y="34.2">8</text>
<text x="50.9" y="31.7">Output</text>
<text x="50.9" y="34.2">Input</text>
<text x="63.6" y="31.7">RTS</text>
<text x="63.6" y="34.2">CTS</text>
<text x="69.9" y="31.7">Request To Send</text>
<text x="69.9" y="34.2">Clear To Send</text>
<text x="45.8" y="36.6">9</text>
<text x="50.9" y="36.6">Input</text>
<text x="63.6" y="36.6">RI</text>
<text x="69.9" y="36.6">Ring Indicator</text>
<text x="213.4" y="37.6">VCC3</text>
<text x="202.8" y="53.3">1</text>
<text x="215.9" y="49" transform="rotate(-90 215.9 49)">16</text>
<text x="227.9" y="53.3">2</text>
<text x="202.8" y="55.9">3</text>
<text x="270.1" y="58.4">10</text>
<text x="202.8" y="61">4</text>
<text x="202.8" y="63.5">5</text>
<text x="227.9" y="61">6</text>
<text x="271.3" y="63.5">1</text>
<text x="201.5" y="68.6">11</text>
<text x="201.5" y="71.1">10</text>
<text x="227.9" y="68.6">14</text>
<text x="227.9" y="71.1">7</text>
<text x="271.3" y="68.6">2</text>
<text x="271.3" y="66">6</text>
<text x="201.5" y="73.7">12</text>
<text x="202.8" y="76.2">9</text>
<text x="227.9" y="73.7">13</text>
<text x="227.9" y="76.2">8</text>
<text x="271.3" y="73.7">3</text>
<text x="271.3" y="78.7">4</text>
<text x="271.3" y="83.8">5</text>
<text x="271.3" y="81.3">9</text>
<text x="215.9" y="88.2" transform="rotate(-90 215.9 88.2)">15</text>
<text x="270.1" y="88.9">11</text>
<text x="172.8" y="95.8">Please refer to known issue section of the user's guide</text>
<text x="50.9" y="106.2">VCC3</text>
<text x="53.4" y="117.6" transform="rotate(-90 53.4 117.6)">26</text>
<text x="33.8" y="121.9">28</text>
<text x="33.8" y="124.5">24</text>
<text x="70.4" y="124.5">3</text>
<text x="70.4" y="121.9">27</text>
<text x="35.1" y="127">1</text>
<text x="35.1" y="129.5">2</text>
<text x="70.4" y="129.5">22 R48</text>
<text x="91.5" y="130.1">VCC3</text>
<text x="215.5" y="128.6">VCC3</text>
<text x="33.8" y="137.2">14</text>
<text x="70.4" y="137.2">9</text>
<text x="135.4" y="132.1">10</text>
<text x="136.7" y="137.2">1</text>
<text x="223.1" y="132.1">1</text>
<text x="223.1" y="134.6">2</text>
<text x="223.1" y="137.2">3</text>
<text x="240.1" y="134.2">VCC3</text>
<text x="252.8" y="134.2">VCC3</text>
<text x="33.8" y="139.7">13</text>
<text x="33.8" y="142.2">12</text>
<text x="70.4" y="139.7">10</text>
<text x="70.4" y="142.2">11</text>
<text x="136.7" y="142.2">2</text>
<text x="136.7" y="139.7">6</text>
<text x="223.1" y="139.7">4</text>
<text x="33.8" y="149.9">21</text>
<text x="136.7" y="147.3">3</text>
<text x="136.7" y="144.8">7</text>
<text x="136.7" y="149.9">8</text>
<text x="33.8" y="152.4">20</text>
<text x="136.7" y="152.4">4</text>
<text x="136.7" y="154.9">9</text>
<text x="33.8" y="157.5">19</text>
<text x="33.8" y="160">18</text>
<text x="70.4" y="160">5</text>
<text x="70.4" y="157.5">4</text>
<text x="136.7" y="157.5">5</text>
<text x="33.8" y="162.6">17</text>
<text x="33.8" y="165.1">16</text>
<text x="33.8" y="167.6">15</text>
<text x="70.4" y="162.6">6</text>
<text x="70.4" y="165.1">7</text>
<text x="70.4" y="167.6">8</text>
<text x="135.4" y="162.6">11</text>
<text x="33.8" y="172.7">23</text>
<text x="78.8" y="174.6">Please refer to known issue section of the user's guide</text>
<text x="210.6" y="177.6">bom-MassProduction</text>
<text x="53.4" y="182.2" transform="rotate(-90 53.4 182.2)">25</text>
<text x="211.1" y="181.9">ATMEL Nantes SA</text>
<text x="211.1" y="184.5">La Chantrerie BP 70602</text>
<text x="211.1" y="187.2">44306 Nantes Cedex 3</text>
<text x="211.1" y="189.8">FRANCE</text>
<text x="211.1" y="194.4">Title</text>
<text x="220.8" y="195.4">EVK1100</text>
<text x="211.1" y="199.4">Size</text>
<text x="212.9" y="202.2">A4</text>
<text x="219" y="199.4">Document Number</text>
<text x="241.4" y="202.7">USARTs and TWI interfaces</text>
<text x="287.6" y="199.4">Rev</text>
<text x="289.6" y="202.5">F</text>
<text x="211.1" y="206.8">Date:</text>
<text x="220.8" y="206.8">Monday, June 09, 2008</text>
<text x="255.1" y="206.8">Sheet</text>
<text x="265.2" y="206.8">6</text>
<text x="271.8" y="206.8">of</text>
<text x="277.9" y="206.8">12</text>
</g>
<g font-size="2.3" fill="#808080">
<text x="231.2" y="22.4">R38</text>
<text x="243.9" y="22.4">Do Not Stuff</text>
<text x="231.2" y="24.9">R39</text>
<text x="243.9" y="24.9">Do Not Stuff</text>
<text x="170.2" y="65.6">TP29</text>
<text x="180.4" y="65.6">Do Not Stuff</text>
<text x="228.7" y="65.6">TP27</text>
<text x="238.8" y="65.6">Do Not Stuff</text>
<text x="259.1" y="70.7">Do Not Stuff7</text>
<text x="251.5" y="73.2">R54</text>
<text x="259.1" y="75.7">Do Not Stuff8</text>
<text x="170.2" y="83.4">TP30</text>
<text x="180.4" y="83.4">Do Not Stuff</text>
<text x="251.5" y="78.3">R53</text>
<text x="223.6" y="88.4">TP28</text>
<text x="233.7" y="88.4">Do Not Stuff</text>
<text x="226.1" y="129.1">J10</text>
<text x="17.8" y="134.2">TP25</text>
<text x="28" y="134.2">Do Not StuffTTL/CMOS</text>
<text x="71.2" y="134.2">TP23</text>
<text x="81.3" y="134.2">Do Not Stuff</text>
<text x="101.7" y="141.8">R49</text>
<text x="114.4" y="141.8">Do Not Stuff</text>
<text x="226.1" y="144.3">Do Not Stuff</text>
<text x="17.8" y="154.5">TP26</text>
<text x="28" y="154.5">Do Not Stuff</text>
<text x="71.2" y="154.5">TP24</text>
<text x="81.3" y="154.5">Do Not Stuff</text>
<text x="101.7" y="154.5">R50</text>
<text x="114.4" y="154.5">Do Not Stuff</text>
<text x="101.7" y="164.6">R51</text>
<text x="101.7" y="167.2">R52</text>
<text x="114.4" y="164.6">Do Not Stuff</text>
<text x="114.4" y="167.2">Do Not Stuff</text>
</g>
<g font-size="2.3" fill="#000080">
<text x="236.3" y="40.2">C47</text>
<text x="243.9" y="40.2">100n</text>
<text x="205.8" y="50.3">U9</text>
<text x="218.5" y="50.3">MAX3232ECAE+</text>
<text x="236.3" y="52.9">C49</text>
<text x="243.9" y="52.9">100n</text>
<text x="185.5" y="55.4">C48</text>
<text x="193.1" y="55.4">100n</text>
<text x="283.3" y="55.4">J8</text>
<text x="58.5" y="60.5">R40</text>
<text x="58.5" y="65.6">R42</text>
<text x="58.5" y="63">R41</text>
<text x="71.2" y="60.5">0R</text>
<text x="71.2" y="65.6">0R</text>
<text x="71.2" y="63">0R</text>
<text x="185.5" y="63">C51</text>
<text x="193.1" y="63">100n</text>
<text x="236.3" y="60.5">C50</text>
<text x="243.9" y="60.5">100n</text>
<text x="58.5" y="68.1">R43</text>
<text x="71.2" y="68.1">0R</text>
<text x="71.2" y="83.4">0R</text>
<text x="71.2" y="85.9">0R</text>
<text x="71.2" y="88.4">0R</text>
<text x="71.2" y="91">0R</text>
<text x="271.8" y="93.5">17SM209SB64</text>
<text x="76.3" y="108.8">C52</text>
<text x="86.4" y="108.8">100n</text>
<text x="38.2" y="118.9">U10</text>
<text x="76.3" y="116.4">C53</text>
<text x="86.4" y="116.4">100n</text>
<text x="15.3" y="121.5">C55</text>
<text x="25.5" y="121.5">100n</text>
<text x="76.3" y="124">C54</text>
<text x="86.4" y="124">100n</text>
<text x="248" y="121.5">R88</text>
<text x="248" y="124.5">10k</text>
<text x="260.7" y="121.5">R89</text>
<text x="260.7" y="124.5">10k</text>
<text x="15.3" y="129.1">C56</text>
<text x="25.5" y="129.1">100n</text>
<text x="86.4" y="129.1">10k</text>
<text x="148.7" y="129.1">J9</text>
<text x="137.2" y="167.2">17SM209SB64</text>
<text x="33.1" y="177.3">R57</text>
<text x="33.1" y="179.9">10k MAX3241EEUI+</text>
</g>
<g font-size="2.3" fill="#004080">
<text x="207.1" y="54.4">C1+</text>
<text x="207.1" y="56.9">C1-</text>
<text x="217" y="57" transform="rotate(-90 217 57)">VCC</text>
<text x="222" y="54.4">V+</text>
<text x="207.1" y="62">C2+</text>
<text x="207.1" y="64.6">C2-</text>
<text x="222.6" y="62">V-</text>
<text x="207.1" y="69.6">T1IN</text>
<text x="217.3" y="69.6">T1OUT</text>
<text x="207.1" y="72.2">T2IN</text>
<text x="207.1" y="74.7">R1OUT</text>
<text x="207.1" y="77.3">R2OUT</text>
<text x="217.3" y="72.2">T2OUT</text>
<text x="219.6" y="74.7">R1IN</text>
<text x="219.6" y="77.3">R2IN</text>
<text x="217" y="82.6" transform="rotate(-90 217 82.6)">GND</text>
<text x="39.4" y="123">C1+</text>
<text x="39.4" y="125.5">C1-</text>
<text x="54.5" y="125.6" transform="rotate(-90 54.5 125.6)">VCC</text>
<text x="64.5" y="123">V+</text>
<text x="65.1" y="125.5">V-</text>
<text x="39.4" y="128.1">C2+</text>
<text x="39.4" y="130.6">C2-</text>
<text x="60.9" y="130.6">SHDN</text>
<text x="39.4" y="138.2">T1IN</text>
<text x="39.4" y="140.8">T2IN</text>
<text x="39.4" y="143.3">T3IN</text>
<text x="59.8" y="140.8">T2OUT</text>
<text x="59.8" y="138.2">T1OUT</text>
<text x="59.8" y="143.3">T3OUT</text>
<text x="39.4" y="153.5">R2OUTB</text>
<text x="39.4" y="150.9">R1OUTB</text>
<text x="39.4" y="158.5">R1OUT</text>
<text x="39.4" y="161.1">R2OUT</text>
<text x="62.2" y="161.1">R2IN</text>
<text x="62.2" y="158.5">R1IN</text>
<text x="39.4" y="163.6">R3OUT</text>
<text x="39.4" y="166.2">R4OUT</text>
<text x="62.2" y="163.6">R3IN</text>
<text x="62.2" y="166.2">R4IN</text>
<text x="39.4" y="173.8">EN</text>
<text x="39.4" y="168.7">R5OUT</text>
<text x="62.2" y="168.7">R5IN</text>
<text x="54.5" y="176.6" transform="rotate(-90 54.5 176.6)">GND</text>
</g>
<text font-size="2.3" fill="#00f" x="58.5" y="133.9">RS-232</text>
<g font-size="1.8">
<text x="31.8" y="1.9">5</text>
<text x="90.1" y="1.9">4</text>
<text x="148.5" y="1.9">3</text>
<text x="206.9" y="1.9">2</text>
<text x="265.2" y="1.9">1</text>
<text x=".7" y="29.8">D</text>
<text x="295.1" y="29.8">D</text>
<text x=".7" y="81">C</text>
<text x="295.1" y="81">C</text>
<text x=".7" y="132.1">B</text>
<text x="295.1" y="132.1">B</text>
<text x=".7" y="183.3">A</text>
<text x="295.1" y="183.3">A</text>
<text x="31.8" y="209.2">5</text>
<text x="90.1" y="209.2">4</text>
<text x="148.5" y="209.2">3</text>
<text x="206.9" y="209.2">2</text>
<text x="265.2" y="209.2">1</text>
</g>
</svg>
